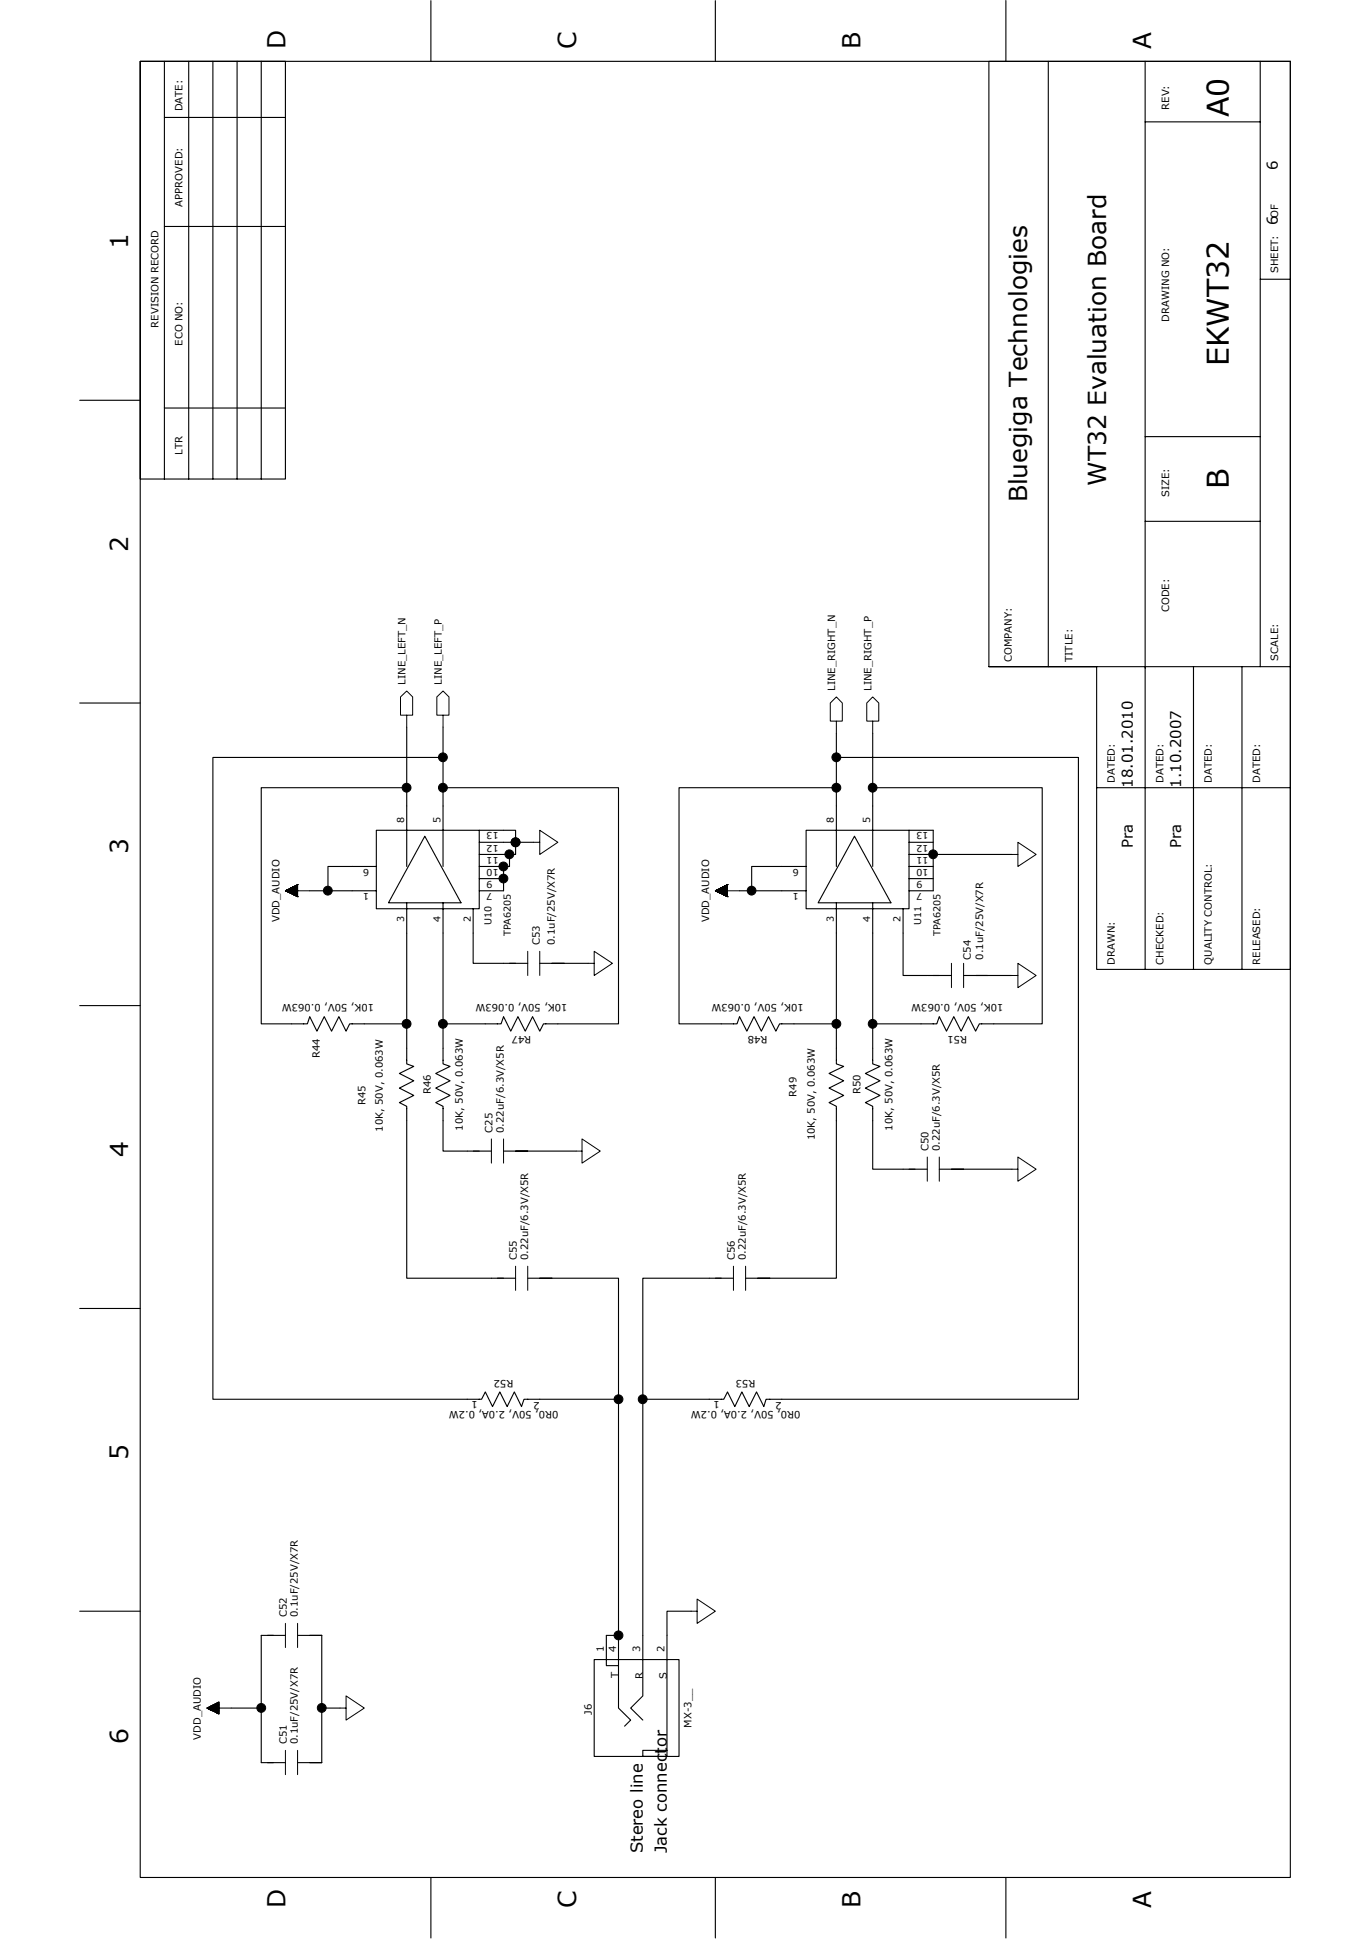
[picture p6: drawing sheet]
<svg xmlns="http://www.w3.org/2000/svg" width="210mm" height="297mm" viewBox="0 0 210 297" stroke-linecap="round" stroke-linejoin="round" font-family="sans-serif">
<g fill="none" stroke="#000" stroke-width=".17">
<path d="M21.5 9.4h176.2v278.2h-176.2zM21.5 9.4h22.2v64h-22.2zM25.2 18h18.5M25.2 9.4v64M28.9 9.4v64M32.6 9.4v64M36.3 9.4v64M40 9.4v64M66 .1v9.3M109.6 .1v9.3M151.5 9.4h46.2v139.1h-29.7v-46.4h-16.5zM154.1 .1v9.3"/>
<path d="M160.6 9.4v92.7M175.5 9.4v139.1M175.5 18.7h17.6M193.1 9.4v92.7M25.2 34.7h18.5M193.1 42.8h4.6M12.2 61.3h9.3M25.2 62.5h18.5M175.5 66.9h17.6M175.5 79.9h17.6M12.2 107.7h9.3M62.3 111.4v21.3"/>
<path d="M67.9 111.4v4.6M128.1 112.3v3.7h37.1v98.4h-47.8l-.4 1.1-1.1-2.3-1.1 2.3-1.1-2.3-1.1 2.3-1.1-2.3-.6 1.2h-12.4v-18.6h13.9M128.1 116v16.7M133.7 112.3v8.4h26v36.1h-9.6l-.6 1.2-1.1-2.3-1.1 2.3-1.2-2.3-1.1 2.3-1.1-2.3-.4 1.1h-9.8v-18.5M151.5 102.1h46.2M182.9 102.1v46.4M190.3 102.1v46.4M47.5 136.5h10.2M57.7 127.2h15.7v12h-15.7zM57.7 132.7h-7.5v3.8M62.3 120.7h-22.3v36.1h7.1l.4-1.1 1.1 2.3 1.1-2.3 1.1 2.3 1.1-2.3 1.1 2.3 .6-1.2h8.7v6.2l1.1 .4-2.2 1 2.2 1.2-2.2 1.1 2.2 1.1-2.2 1.1 1.1 .6v26.3h16.7M62.3 138.3v18.5"/>
<path d="M65.1 128.1l5.5 10.2h-11.1zM67.9 120.7v-4.7h-35.3v98.4h41.2l.6-1.2 1.1 2.3 1.1-2.3 1.1 2.3 1.1-2.3 1.1 2.3 .4-1.1h14.5v36.1M67.9 120.7h26.9v36.1h-11.5l-.6 1.2-1.1-2.3-1.1 2.3-1.1-2.3-1.1 2.3-1.1-2.3-.4 1.1h-8.9v-18.5M67.9 120.7v12M72.5 139.2v8.4h8.4M73.4 127.2h5.6v3.7h-.9M73.4 132.7h3.8M73.4 134.6h3.8M73.4 130.9h4.7M73.4 129h8.4M77.2 134.6h.1M77.2 132.7h.1"/>
<path d="M77.2 132.7v3.8h-3.8M78.1 130.9v1.8h-.9M113.3 136.5h1.9M123.5 127.2h15.8v12h-15.8zM123.5 132.7h-8.3v3.8h8.3M128.1 120.7h-24.1v36.1h8.9l.4-1.1 1.1 2.3 1.1-2.3 1.1 2.3 1.2-2.3 1.1 2.3 .5-1.2h8.7v6.2l1.2 .4-2.3 1 2.3 1.2-2.3 1.1 2.3 1.1-2.3 1.1 1.1 .6v26.3h-13.9M128.1 138.3v18.5M130.9 128.1l5.6 10.2h-11.2zM133.7 120.7v12M138.4 139.2v10.2h7.4M139.3 127.2h3.7v9.3h-3.7M139.3 132.7h3.7"/>
<path d="M139.3 134.6h3.7M139.3 130.9h15.7M139.3 129h3.7M168 120.7h29.7M12.2 154.1h9.3M67.9 156.8v6.2l1.1 .4-2.2 1 2.2 1.2-2.2 1.1 2.2 1.1-2.2 1.1 1.1 .6v6.8h7.4M82.7 147.6h7.4M133.7 156.8v6.2l1.1 .4-2.2 1 2.2 1.2-2.2 1.1 2.2 1.1-2.2 1.1 1.1 .6v9.6h8.4M147.6 149.4h7.4M77.2 176.3h11.1M143.9 179.1h11.1M80.9 195.8h13.9v18.6"/>
<path d="M12.2 200.4h9.3M98.5 214.4v45.4l-1.9 1.9 1.9 1.8M12.2 246.8h9.3M43.7 250.5h-3.7v19.5h3.7M45.6 250.5h3.7v19.5h-3.7M91 254.2h13v14.9h-13zM94.8 250.5v11.2l1.8 1.8-.9 .9M94.8 250.5h-1.9v4.7h1.9M94.8 250.5h.1M105.9 246.8h-3.7v22.3h-3.7v-1h3.7M35.4 261.7h4.6M49.3 261.7h2.8"/>
<path d="M66 287.6v9.3M109.6 287.6v9.3M154.1 287.6v9.3"/>
</g>
<g fill="none" stroke="#000" stroke-width=".15">
<path d="M62.3 109.6h.9v-2.8l-.9-.9-.9 .9v2.8h.9v1.8M67.9 109.6h.9v-2.8l-.9-.9-1 .9v2.8h1v1.8M128.1 110.5h1v-2.8l-1-.9-.9 .9v2.8h.9v1.8M133.7 110.5h.9v-2.8l-.9-.9-.9 .9v2.8h.9v1.8M43.7 136.5l1.9-1v1.9l-1.9-.9h3.8M43.7 136.5h.1M43.7 136.5h1.9M43.9 136.4v.1M43.9 136.5h1.7M44 136.3v.3h1.6M44.2 136.2v.5M44.2 136.7h1.4"/>
<path d="M44.3 136.1v.6M44.3 136.8h1.3M44.5 136.1v.7M44.5 136.9h1.1M44.6 136v.9M44.8 135.9v1.1M44.8 137h.8M44.9 135.8v1.2M45 137.1h.6M45.1 135.8v1.3M45.1 137.1h.5M45.2 135.7v1.5"/>
<path d="M45.3 137.2h.3M45.4 135.6v1.7M45.4 137.3h.2M45.5 135.6v1.8M45.6 137.4h.1M45.6 135.5h.1M45.6 135.5v1.9M45.6 135.6h-.1v1.7M45.6 135.7h-.3v1.5M45.6 135.7h-.4v1.4M45.6 135.8h-.6v1.3M45.6 135.9h-.7v1.1"/>
<path d="M45.6 136h-.9v.9h.9M45.6 136h-1v.9M45.6 136.1h-1.2v.7M45.6 136.2h-1.3v.5M45.6 136.2h-1.5v.4M45.6 136.3h-1.6v.2M45.6 136.4h-1.8v.1M81.8 129h.9v1.9l2.8-1.9-2.8-1.8v1.8M109.6 136.5h.1M109.7 136.5h1.8M109.8 136.4v.1M109.8 136.3h1.7"/>
<path d="M109.9 136.3v.2M109.9 136.6h1.6M109.9 136.3v.3M110 136.2h1.5M110 136.2v.4M110 136.7h1.5M110.1 136.2v.5M110.1 136.2h1.4M110.2 136.2v.5M110.2 136.8h1.3M110.2 136.1v.6M110.3 136.1h1.2"/>
<path d="M110.3 136.1v.7M110.3 136.9h1.2M110.4 136.1v.7M110.5 136.9h1M110.5 136v.9M110.7 137h.8M110.7 135.9v1.1M110.8 137.1h.7M110.8 135.8v1.2M110.8 135.8h.7M110.9 135.8v1.3M111 135.8v1.3h.5"/>
<path d="M111 135.7h.5M111.1 135.7v1.4M111.1 137.2h.4M111.1 135.7v1.5M111.1 135.7h.4M111.2 135.7v1.5M111.3 135.6v1.7h.2M111.3 135.6h.2M111.3 135.6v1.7M111.4 135.6v1.8M111.5 137.4h.1M111.5 135.5h.1"/>
<path d="M111.5 136.4h-1.8v.1M111.5 136h-1.1v.9M111.5 136h-.9v.9M111.5 135.9h-.8v1.1M113.3 136.5h-3.7l1.9 .9v-1.9l-1.9 1h1.9M155 130.9h1v1.8l2.7-1.8-2.7-1.9v1.9M80.9 145.7v3.7M82.7 145.7v3.7M90.1 147.6h.9v1.8l2.8-1.8-2.8-1.9v1.9M145.8 147.6v3.7M147.6 147.6v3.7M155 149.4h1v1.9l2.7-1.9-2.7-1.8v1.8"/>
<path d="M75.3 174.5v3.7M77.2 174.5v3.7M88.3 176.3h.9v1.9l2.8-1.9-2.8-1.8v1.8M142.1 177.2v3.8M143.9 177.2v3.8M155 179.1h1v1.9l2.7-1.9-2.7-1.9v1.9M79 194v3.7M80.9 194v3.7M112.4 194v3.7M114.2 194v3.7M43.7 248.7v3.7M45.6 248.7v3.7"/>
<path d="M105.9 246.8h.9v1.9l2.8-1.9-2.8-1.8v1.8M31.7 261.7l1.8-1v1.9l-1.8-.9h3.7M31.7 261.7h1.8M31.7 261.7h.1M31.8 261.7h1.7M31.8 261.6v.1M31.9 261.8h1.6M32 261.6v.2M32 261.5h1.5M32 261.5v.3M32 261.9h1.5M32.1 261.5v.3"/>
<path d="M32.1 261.4h1.4M32.2 261.4v.5M32.2 262h1.3M32.3 261.4v.5M32.4 262h1.1M32.4 261.3v.7M32.4 261.3h1.1M32.5 261.3v.7M32.5 261.3v.8h1M32.6 261.2h.9M32.6 261.2v.9M32.7 261.2v.9"/>
<path d="M32.7 262.2h.8M32.9 261.1v1.1M33 261v1.3h.5M33 261h.5M33.1 261v1.3M33.1 260.9v1.5M33.1 262.4h.4M33.2 260.9h.3M33.2 260.9v1.5M33.3 260.9v1.5l.2 .1M33.3 260.8h.2M33.4 260.8v1.7"/>
<path d="M33.4 262.6h.1M33.5 260.8h.1M33.5 260.8v1.8M33.5 261.1h-.6v1.1h.6M33.5 261.1h-.7v1.1M33.5 261.3h-1.2v.7M33.5 261.6h-1.6v.1M43.7 268.1v3.8M45.6 268.1v3.8M52.1 261.7h.9v1.8l2.8-1.8-2.8-1.9v1.9"/>
</g>
<g fill="#000" stroke="#000" stroke-width=".15">
<circle cx="67.9" cy="116" r=".68"/>
<circle cx="128.1" cy="116" r=".68"/>
<circle cx="50.2" cy="136.4" r=".68"/>
<circle cx="62.3" cy="120.7" r=".68"/>
<circle cx="67.9" cy="120.7" r=".68"/>
<circle cx="77.1" cy="132.7" r=".68"/>
<circle cx="77.1" cy="134.6" r=".67"/>
<circle cx="78" cy="130.9" r=".68"/>
<circle cx="79" cy="129" r=".68"/>
<circle cx="115.2" cy="136.4" r=".67"/>
<circle cx="128.1" cy="120.7" r=".68"/>
<circle cx="133.7" cy="120.7" r=".67"/>
<circle cx="143" cy="130.9" r=".67"/>
<circle cx="62.3" cy="156.8" r=".68"/>
<circle cx="67.9" cy="156.8" r=".68"/>
<circle cx="128.1" cy="156.8" r=".68"/>
<circle cx="133.7" cy="156.8" r=".67"/>
<circle cx="94.8" cy="214.4" r=".68"/>
<circle cx="98.5" cy="214.4" r=".68"/>
<circle cx="94.8" cy="250.5" r=".68"/>
<circle cx="40" cy="261.6" r=".68"/>
<circle cx="49.3" cy="261.6" r=".68"/>
</g>
<g font-size="4.6">
<text x="188.3" y="18" transform="rotate(-90 188.3 18)">A0</text>
<text x="188.3" y="56.1" transform="rotate(-90 188.3 56.1)">EKWT32</text>
<text x="188.3" y="75" transform="rotate(-90 188.3 75)">B</text>
</g>
<g font-size="3.8">
<text x="43.7" y="7.5" transform="rotate(-90 43.7 7.5)">D</text>
<text x="88.3" y="7.5" transform="rotate(-90 88.3 7.5)">C</text>
<text x="131.8" y="7.5" transform="rotate(-90 131.8 7.5)">B</text>
<text x="176.4" y="7.5" transform="rotate(-90 176.4 7.5)">A</text>
<text x="19.6" y="38.1" transform="rotate(-90 19.6 38.1)">1</text>
<text x="157.4" y="77" transform="rotate(-90 157.4 77)">Bluegiga Technologies</text>
<text x="169.5" y="74.4" transform="rotate(-90 169.5 74.4)">WT32 Evaluation Board</text>
<text x="19.6" y="84.5" transform="rotate(-90 19.6 84.5)">2</text>
<text x="19.6" y="130.9" transform="rotate(-90 19.6 130.9)">3</text>
<text x="19.6" y="177.2" transform="rotate(-90 19.6 177.2)">4</text>
<text x="19.6" y="223.6" transform="rotate(-90 19.6 223.6)">5</text>
<text x="19.6" y="267.2" transform="rotate(-90 19.6 267.2)">6</text>
<text x="43.7" y="292.3" transform="rotate(-90 43.7 292.3)">D</text>
<text x="88.3" y="292.3" transform="rotate(-90 88.3 292.3)">C</text>
<text x="131.8" y="292.3" transform="rotate(-90 131.8 292.3)">B</text>
<text x="176.4" y="292.3" transform="rotate(-90 176.4 292.3)">A</text>
</g>
<g font-size="2.5">
<text x="98.5" y="283.9" transform="rotate(-90 98.5 283.9)">Stereo line</text>
<text x="102.2" y="283.9" transform="rotate(-90 102.2 283.9)">Jack connector</text>
</g>
<g font-size="2.3">
<text x="195.8" y="26.1" transform="rotate(-90 195.8 26.1)">6</text>
<text x="195.8" y="34.4" transform="rotate(-90 195.8 34.4)">6</text>
<text x="173.5" y="120.7" transform="rotate(-90 173.5 120.7)">18.01.2010</text>
<text x="181" y="120.7" transform="rotate(-90 181 120.7)">1.10.2007</text>
<text x="173.5" y="130" transform="rotate(-90 173.5 130)">Pra</text>
<text x="181" y="130" transform="rotate(-90 181 130)">Pra</text>
</g>
<g font-size="1.5">
<text x="28" y="17.1" transform="rotate(-90 28 17.1)">DATE:</text>
<text x="179.2" y="16.8" transform="rotate(-90 179.2 16.8)">REV:</text>
<text x="28" y="31.6" transform="rotate(-90 28 31.6)">APPROVED:</text>
<text x="195.8" y="33.4" transform="rotate(-90 195.8 33.4)">OF</text>
<text x="195.8" y="41.8" transform="rotate(-90 195.8 41.8)">SHEET:</text>
<text x="24.3" y="50.2" transform="rotate(-90 24.3 50.2)">REVISION RECORD</text>
<text x="28" y="53" transform="rotate(-90 28 53)">ECO NO:</text>
<text x="179.2" y="49.3" transform="rotate(-90 179.2 49.3)">DRAWING NO:</text>
<text x="28" y="69.7" transform="rotate(-90 28 69.7)">LTR</text>
<text x="179.2" y="76.2" transform="rotate(-90 179.2 76.2)">SIZE:</text>
<text x="179.2" y="93.8" transform="rotate(-90 179.2 93.8)">CODE:</text>
<text x="155" y="101.4" transform="rotate(-90 155 101.4)">COMPANY:</text>
<text x="164.3" y="101.4" transform="rotate(-90 164.3 101.4)">TITLE:</text>
<text x="195.8" y="101.2" transform="rotate(-90 195.8 101.2)">SCALE:</text>
<text x="62.1" y="104.9" transform="rotate(-90 62.1 104.9)">LINE_LEFT_N</text>
<text x="67.7" y="104.9" transform="rotate(-90 67.7 104.9)">LINE_LEFT_P</text>
<text x="128" y="105.9" transform="rotate(-90 128 105.9)">LINE_RIGHT_N</text>
<text x="133.5" y="105.9" transform="rotate(-90 133.5 105.9)">LINE_RIGHT_P</text>
<text x="170.8" y="120" transform="rotate(-90 170.8 120)">DATED:</text>
<text x="178.2" y="120" transform="rotate(-90 178.2 120)">DATED:</text>
<text x="185.7" y="119.9" transform="rotate(-90 185.7 119.9)">DATED:</text>
<text x="193.1" y="120" transform="rotate(-90 193.1 120)">DATED:</text>
<text x="61.9" y="126.1" transform="rotate(-90 61.9 126.1)">8</text>
<text x="67.5" y="126.1" transform="rotate(-90 67.5 126.1)">5</text>
<text x="76.4" y="131.3" transform="rotate(-180 76.4 131.3)">11</text>
<text x="76.4" y="129.4" transform="rotate(-180 76.4 129.4)">12</text>
<text x="76.4" y="127.5" transform="rotate(-180 76.4 127.5)">13</text>
<text x="127.8" y="126.1" transform="rotate(-90 127.8 126.1)">8</text>
<text x="133.3" y="126.1" transform="rotate(-90 133.3 126.1)">5</text>
<text x="142.3" y="131.3" transform="rotate(-180 142.3 131.3)">11</text>
<text x="142.3" y="129.4" transform="rotate(-180 142.3 129.4)">12</text>
<text x="142.3" y="127.5" transform="rotate(-180 142.3 127.5)">13</text>
<text x="56.5" y="133.1" transform="rotate(-180 56.5 133.1)">6</text>
<text x="56.5" y="136.8" transform="rotate(-180 56.5 136.8)">1</text>
<text x="75.5" y="136.8" transform="rotate(-180 75.5 136.8)">7</text>
<text x="75.5" y="135" transform="rotate(-180 75.5 135)">9</text>
<text x="76.4" y="133.1" transform="rotate(-180 76.4 133.1)">10</text>
<text x="122.4" y="133.1" transform="rotate(-180 122.4 133.1)">6</text>
<text x="122.4" y="136.8" transform="rotate(-180 122.4 136.8)">1</text>
<text x="141.3" y="136.8" transform="rotate(-180 141.3 136.8)">7</text>
<text x="141.3" y="135" transform="rotate(-180 141.3 135)">9</text>
<text x="142.3" y="133.1" transform="rotate(-180 142.3 133.1)">10</text>
<text x="42.8" y="141.3" transform="rotate(-90 42.8 141.3)">VDD_AUDIO</text>
<text x="61.9" y="141.3" transform="rotate(-90 61.9 141.3)">3</text>
<text x="67.5" y="141.3" transform="rotate(-90 67.5 141.3)">4</text>
<text x="72.1" y="141.3" transform="rotate(-90 72.1 141.3)">2</text>
<text x="75.3" y="141.6" transform="rotate(-90 75.3 141.6)">U10</text>
<text x="78.3" y="143.4" transform="rotate(-90 78.3 143.4)">TPA6205</text>
<text x="108.7" y="141.3" transform="rotate(-90 108.7 141.3)">VDD_AUDIO</text>
<text x="127.8" y="141.3" transform="rotate(-90 127.8 141.3)">3</text>
<text x="133.3" y="141.3" transform="rotate(-90 133.3 141.3)">4</text>
<text x="138" y="141.3" transform="rotate(-90 138 141.3)">2</text>
<text x="141.1" y="141.6" transform="rotate(-90 141.1 141.6)">U11</text>
<text x="144.1" y="143.4" transform="rotate(-90 144.1 143.4)">TPA6205</text>
<text x="82.7" y="144.8" transform="rotate(-90 82.7 144.8)">C53</text>
<text x="85" y="144.8" transform="rotate(-90 85 144.8)">0.1uF/25V/X7R</text>
<text x="148.8" y="147" transform="rotate(-90 148.8 147)">C54</text>
<text x="150.6" y="147" transform="rotate(-90 150.6 147)">0.1uF/25V/X7R</text>
<text x="170.8" y="147.8" transform="rotate(-90 170.8 147.8)">DRAWN:</text>
<text x="178.2" y="147.8" transform="rotate(-90 178.2 147.8)">CHECKED:</text>
<text x="185.7" y="147.8" transform="rotate(-90 185.7 147.8)">QUALITY CONTROL:</text>
<text x="193.1" y="147.8" transform="rotate(-90 193.1 147.8)">RELEASED:</text>
<text x="57.3" y="153.8" transform="rotate(-180 57.3 153.8)">10K, 50V, 0.063W</text>
<text x="87" y="153.8" transform="rotate(-180 87 153.8)">10K, 50V, 0.063W</text>
<text x="123.1" y="153.8" transform="rotate(-180 123.1 153.8)">10K, 50V, 0.063W</text>
<text x="153.8" y="153.8" transform="rotate(-180 153.8 153.8)">10K, 50V, 0.063W</text>
<text x="81.4" y="158.7" transform="rotate(-180 81.4 158.7)">R47</text>
<text x="117.6" y="158.7" transform="rotate(-180 117.6 158.7)">R48</text>
<text x="148.2" y="158.7" transform="rotate(-180 148.2 158.7)">R51</text>
<text x="49" y="162.1" transform="rotate(-90 49 162.1)">R44</text>
<text x="66" y="167.6" transform="rotate(-90 66 167.6)">R46</text>
<text x="122" y="168" transform="rotate(-90 122 168)">R49</text>
<text x="131.8" y="167.6" transform="rotate(-90 131.8 167.6)">R50</text>
<text x="56" y="169.3" transform="rotate(-90 56 169.3)">R45</text>
<text x="58.7" y="173.4" transform="rotate(-90 58.7 173.4)">10K, 50V, 0.063W</text>
<text x="70.9" y="173.2" transform="rotate(-90 70.9 173.2)">10K, 50V, 0.063W</text>
<text x="75.5" y="173.5" transform="rotate(-90 75.5 173.5)">C25</text>
<text x="77.2" y="173.5" transform="rotate(-90 77.2 173.5)">0.22uF/6.3V/X5R</text>
<text x="136.7" y="173.2" transform="rotate(-90 136.7 173.2)">10K, 50V, 0.063W</text>
<text x="124.9" y="174.7" transform="rotate(-90 124.9 174.7)">10K, 50V, 0.063W</text>
<text x="142.2" y="176.3" transform="rotate(-90 142.2 176.3)">C50</text>
<text x="144" y="176.3" transform="rotate(-90 144 176.3)">0.22uF/6.3V/X5R</text>
<text x="79.2" y="193" transform="rotate(-90 79.2 193)">C55</text>
<text x="80.9" y="193" transform="rotate(-90 80.9 193)">0.22uF/6.3V/X5R</text>
<text x="112.6" y="193" transform="rotate(-90 112.6 193)">C56</text>
<text x="114.3" y="193" transform="rotate(-90 114.3 193)">0.22uF/6.3V/X5R</text>
<text x="73.2" y="214.6" transform="rotate(-180 73.2 214.6)">1</text>
<text x="78.7" y="211.3" transform="rotate(-180 78.7 211.3)">R52</text>
<text x="82.7" y="214.7" transform="rotate(-180 82.7 214.7)">2</text>
<text x="110.3" y="214.6" transform="rotate(-180 110.3 214.6)">1</text>
<text x="115.7" y="211.3" transform="rotate(-180 115.7 211.3)">R53</text>
<text x="119.8" y="214.7" transform="rotate(-180 119.8 214.7)">2</text>
<text x="85.6" y="216.2" transform="rotate(-180 85.6 216.2)">0R0, 50V, 2.0A, 0.2W</text>
<text x="122.6" y="216.2" transform="rotate(-180 122.6 216.2)">0R0, 50V, 2.0A, 0.2W</text>
<text x="43.9" y="247.7" transform="rotate(-90 43.9 247.7)">C52</text>
<text x="45.7" y="247.7" transform="rotate(-90 45.7 247.7)">0.1uF/25V/X7R</text>
<text x="92.5" y="253.1" transform="rotate(-90 92.5 253.1)">1</text>
<text x="94.4" y="253.1" transform="rotate(-90 94.4 253.1)">4</text>
<text x="94.8" y="257" transform="rotate(-90 94.8 257)">T</text>
<text x="98.1" y="253.1" transform="rotate(-90 98.1 253.1)">3</text>
<text x="98.5" y="257.2" transform="rotate(-90 98.5 257.2)">R</text>
<text x="101.8" y="253.1" transform="rotate(-90 101.8 253.1)">2</text>
<text x="102.2" y="257.2" transform="rotate(-90 102.2 257.2)">S</text>
<text x="90.7" y="262.7" transform="rotate(-90 90.7 262.7)">J6</text>
<text x="30.8" y="266.5" transform="rotate(-90 30.8 266.5)">VDD_AUDIO</text>
<text x="43.9" y="267.2" transform="rotate(-90 43.9 267.2)">C51</text>
<text x="45.7" y="267.2" transform="rotate(-90 45.7 267.2)">0.1uF/25V/X7R</text>
<text x="105.9" y="264.6" transform="rotate(-90 105.9 264.6)">MX-3__</text>
</g>
</svg>
